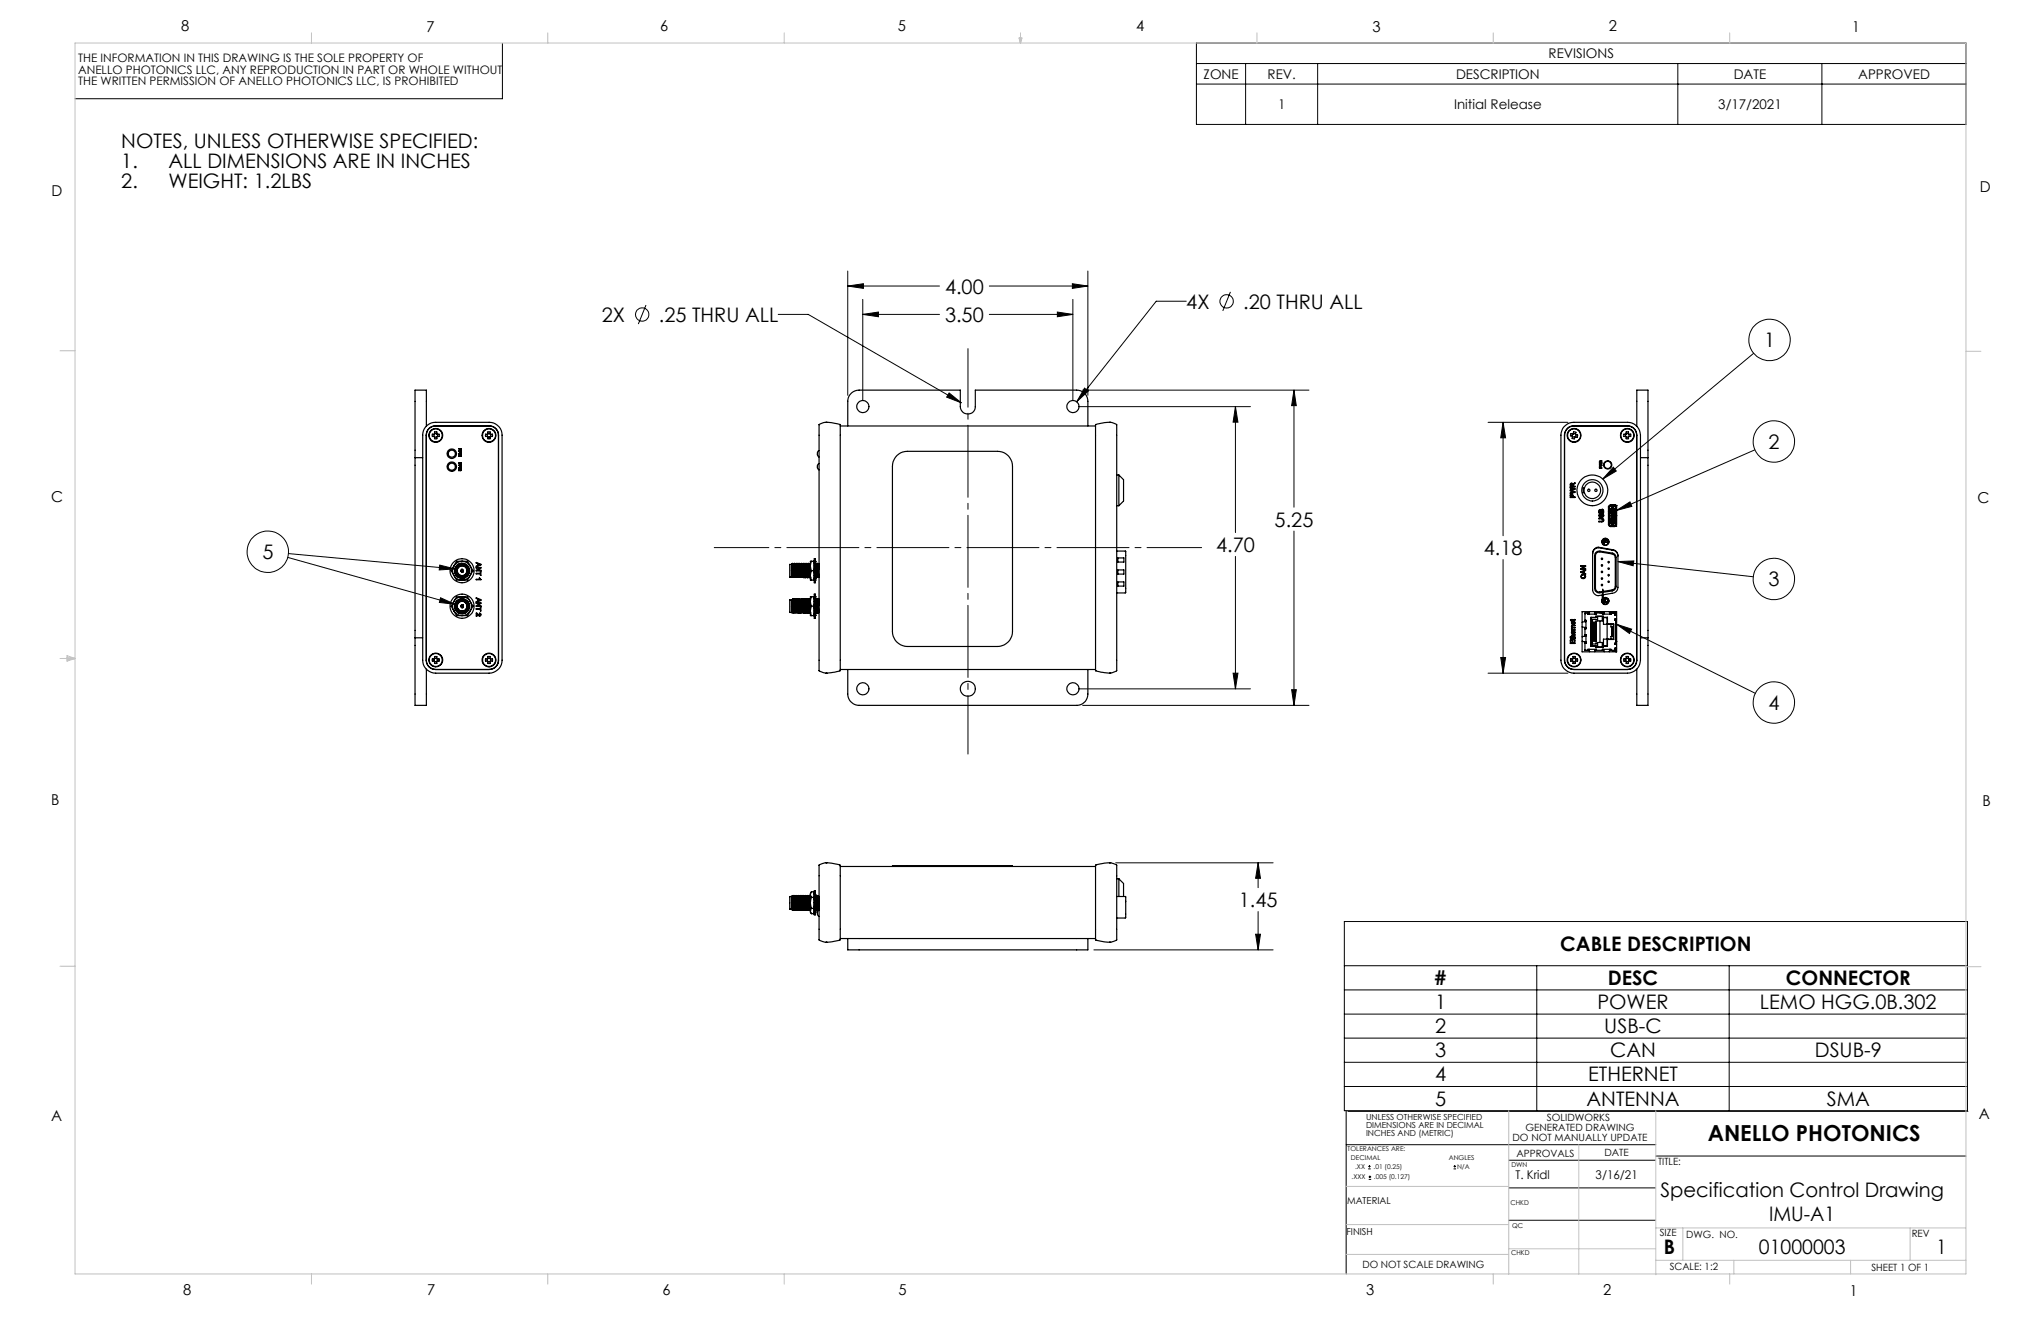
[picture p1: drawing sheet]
<svg xmlns="http://www.w3.org/2000/svg" width="432mm" height="279mm" viewBox="0 0 432 279" stroke-linecap="round" stroke-linejoin="round" font-family="sans-serif">
<g fill="none" stroke="#000" stroke-width=".21">
<path d="M106.3 9.2v11.7h-90.4M253.1 9.1h162.8v17.2h-162.8zM253.1 13.4h162.8M253.1 17.8h162.8M263.5 13.4v12.9M278.8 13.4v12.9M355 13.4v12.9M385.4 13.4v12.9M179.4 57.3v26.3M230.2 57.3v26.3M136.7 64.5l-1.7 4M164.6 66.5h6.4l32.4 18.7"/>
<path d="M179.4 60.5l3.3-.5v1zM179.4 60.5h19.4M182.5 66.5l3.3-.5v1zM182.5 63.3v21.4M182.5 66.5h16.3M209.3 60.5h20.9M209.3 66.5h17.7M223.7 66l3.3 .5-3.3 .5zM226.9 60l3.3 .5-3.3 .5zM227 63.3v21.4M251 63.7h-6.4l-16.8 21.3M260.3 61.7l-1.6 4.1"/>
<path d="M371 74.7l-31.9 26.6M200.8 83.1l2.6 2.1-3.1-1.2zM228.2 86h36.3M229.1 82.5h47.8M229.4 82.1l.8 .6-2.4 2.3zM261.4 86l.5 3.3h-1zM261.4 86v26.6M273.8 82.5l.4 3.3h-.9zM273.8 82.5v24.8M314.8 89.3h16.9M318 89.3l.5 3.3h-1zM318 89.3v24"/>
<path d="M341.3 98.8l.6 .8-2.8 1.7zM371.3 95.1l-29.3 12.8M60.9 117.9l35.4 9.9M61 117.1l35.3 3.2M93 119.5l3.3 .8-3.4 .2zM261.4 117.7v28M273.8 112.3v36.9M318 118.4v24M342 108l2.8-1.8 .4 .9zM342.3 118.8l28.6 3.2M342.3 118.8l3.4-.2-.2 1.1zM93.2 126.4l3.1 1.4-3.3-.4z"/>
<path d="M317.5 139.1h1l-.5 3.3zM342 132l29.4 14.6M342 132l3.2 1.1-.5 .9zM228.2 145.7h36.3M229.1 149.2h47.8M260.9 142.4h1l-.5 3.3zM273.3 145.9h.9l-.4 3.3zM314.8 142.4h16.9M236 182.5h33.3M265.6 197.6h1.1l-.5 3.3zM266.2 182.5l.5 3.3h-1.1zM266.2 182.5v5.2"/>
<path d="M266.2 192.8v8.1M284.4 194.9h131.8v40h-131.8zM231.4 200.9h37.9M284.4 204.3h131.8M284.4 209.4h131.8M284.4 214.5h131.8M284.4 219.6h131.8M325.1 204.3v30.6M365.8 204.3v30.6M284.4 224.7h131.8M284.4 229.8h131.8M284.8 234.9v34.6"/>
<path d="M285.2 235.1h131.1M284.8 242.1h65.5M289.5 247.2h.5M289.5 246.7h.5M289.6 249.4h.5M289.6 248.9h.5M289.7 246.4v.5M289.8 248.6v.6M307.5 247.2h.5M307.5 246.7h.5M307.8 246.4v.5M319.2 245.4h31"/>
<path d="M319.2 258.1h31M319.2 251.2h31M350.3 244.5h65.6"/>
<circle cx="135.9" cy="66.5" r="1.41"/>
<circle cx="259.5" cy="63.7" r="1.42"/>
<circle cx="374.4" cy="71.9" r="4.4"/>
<circle cx="375.3" cy="93.4" r="4.4"/>
<circle cx="56.7" cy="116.7" r="4.4"/>
<circle cx="375.3" cy="122.5" r="4.4"/>
<circle cx="375.3" cy="148.6" r="4.4"/>
</g>
<path d="M204.8 159.5v-85.8" fill="none" stroke="#000" stroke-width=".21" stroke-dasharray="15.2 1.3 1.3 1.3" stroke-dashoffset="2.8"/>
<path d="M151.1 115.8h103.1" fill="none" stroke="#000" stroke-width=".21" stroke-dasharray="15.2 1.3 1.3 1.3" stroke-dashoffset="3.7"/>
<g fill="none" stroke="#c0c0c0" stroke-width=".21">
<path d="M15.9 9.1h400v260.4h-400zM65.9 6.9v2.2M115.9 6.9v2.2M165.9 6.9v2.2M215.6 8h.6l-.3 1.1zM215.7 8l.2 1.1M215.9 6.9v2.2M216 8l-.1 1.1M265.9 6.9v2.2M315.9 6.9v2.2M365.9 6.9v2.2M12.7 74.2h3.2"/>
<path d="M415.9 74.3h3.2M12.7 139.3h3.2M14.2 139.1l1.7 .2M14.2 138.7l1.7 .6-1.7 .5zM15.9 139.3l-1.7 .3M12.7 204.4h3.2M415.9 204.5h3.2M319.2 234.9v34.6M350.3 234.9v34.7M284.8 250.9h34.4M284.8 259h34.4M334 242.1v27.4"/>
<path d="M350.2 259.7h65.7M356 259.7v6.9M404.1 259.7v6.9M65.9 269.5v2.1M115.9 269.5v2.1M165.9 269.5v2.1M284.8 265.3h34.4M315.9 269.5v2.1M319.2 264.1h31M350.3 266.6h65.6M365.9 269.5v2.1M366.8 266.6v2.9"/>
<path d="M391.5 266.6v2.9"/>
</g>
<g fill="#000">
<path d="M226.9 60l3.3 .5-3.3 .5zM179.4 60.5l3.3-.5v1zM223.7 66l3.3 .5-3.3 .5zM182.5 66.5l3.3-.5v1zM273.8 82.5l.4 3.3h-.9zM273.3 145.9h.9l-.4 3.3zM261.4 86l.5 3.3h-1zM260.9 142.4h1l-.5 3.3zM229.4 82.1l-1.6 2.9 2.4-2.3zM200.8 83.1l-.5 .9 3.1 1.2zM318 89.3l.5 3.3h-1zM317.5 139.1h1l-.5 3.3zM265.6 197.6h1.1l-.5 3.3zM266.2 182.5l.5 3.3h-1.1z"/>
<path d="M341.3 98.8l.6 .8-2.8 1.7zM342 108l2.8-1.8 .4 .9zM342.3 118.8l3.4-.2-.2 1.1zM342 132l3.2 1.1-.5 .9zM93.2 126.4l3.1 1.4-3.3-.4zM93 119.5l3.3 .8-3.4 .2z"/>
</g>
<g fill="none" stroke="#000" stroke-width=".25">
<path d="M87.8 96.8v38.1M87.8 96.8h1.6M90.1 90.3l.3-.3a2.57 2.57 0 0 1 1.8-.7h11.3a2.74 2.74 0 0 1 2.7 2.7v47.6a2.74 2.74 0 0 1-2.7 2.8h-11.3a2.75 2.75 0 0 1-2.8-2.8v-47.6a2.56 2.56 0 0 1 .7-1.7zM90.2 90.1v-7.6h-2.4v14.3M91.9 91.8l-.1 .3 .1 .2M91.9 91.8h-.4l-.1 .2 .1 .3h.4M91.9 91.8v-.4l.2-.1 .3 .1v.4M91.9 91.8l.2-.1 .3 .1M91.9 92.4h.5M92.4 91.8h.5l.1 .3-.1 .2h-.5v.5h-.5v-.5M92.5 91.8v.5M97.1 94.9h.5v.2l-.2 .2-.1-.2 .2 .1v-.2z"/>
<path d="M97.1 96.4h.4v-.1l.1 .2zM97.1 97.9h.5l-.1 .3h-.2v-.1l.2 .1v-.2zM97.1 98.4h.5l-.1 .3h-.2v-.2l.2 .1v-.2zM97.1 95.4h.5l-.1 .3-.2-.1v-.1l.2 .1v-.2zM97.1 99.2h.1M97.1 96l.2 .1a.18 .18 0 0 1 0-.3 .18 .18 0 0 1 .3 .1 .18 .18 0 0 1-.2 .3l.1-.3-.2 .3zM97.1 95.8h.2l-.2 .2zM97.1 99l.2 .1a.18 .18 0 0 1 0-.3 .18 .18 0 0 1 .3 .1 .18 .18 0 0 1-.2 .3l.1-.3-.2 .3zM97.1 98.8h.2l-.2 .2zM97.1 99.2l.3 .3 .1-.2v.2l-.1 .1-.2-.3-.1 .3zM97.3 95v.1M97.3 95.4v.1"/>
<path d="M97.3 98v.1M97.3 98.4v.1M103.2 91.8v.5M103.2 91.8h-.5v.5h.5v.5l.3 .1 .2-.1v-.5h.5v-.5h-.5M103.2 91.8v-.4l.1-.1 .4 .1v.4M103.2 91.8l.2-.1 .3 .1M103.2 92.4h.5M103.8 91.8v.5M105.4 92a1.93 1.93 0 0 0-1.9-1.9h-11.3a1.93 1.93 0 0 0-2 1.9v47.6a1.99 1.99 0 0 0 2 2M105.4 92v47.6M105.5 92a1.99 1.99 0 0 0-2-1.9h-11.3a1.93 1.93 0 0 0-2 1.9v47.6a1.93 1.93 0 0 0 2 2M173.3 95.3a.85 .85 0 0 0 0 1.4"/>
<path d="M173.3 98a.81 .81 0 0 0 0 1.4M174.8 89.3h.1M174.8 89.3l1.1 .1 1.9 .4v52.1l-1.2 .3-1.8 .2M174.8 89.3l-1.1 .3a.41 .41 0 0 0-.4 .6v51a.62 .62 0 0 0 0 .6 .62 .62 0 0 0 .5 .3l1 .3M177.8 90.1h54M179.4 90.1v-5.2a2.39 2.39 0 0 1 2.4-2.4h21.4v3.5a1.59 1.59 0 0 0 1.6 1.6 1.59 1.59 0 0 0 1.5-1.6v-3.5h21.5a2.32 2.32 0 0 1 2.4 2.4v5.2M189.7 96.4a2.99 2.99 0 0 1 2.3-.9h19a3.1 3.1 0 0 1 3.2 3.1v35a3.2 3.2 0 0 1-3.2 3.1h-19a3.2 3.2 0 0 1-3.2-3.1v-35a3.1 3.1 0 0 1 .9-2.2zM234.8 89.3h.1M234.8 89.3l-1.2 .1-1.8 .4v52.1l1.1 .3 1.9 .2M234.8 89.3l1.1 .3a.41 .41 0 0 1 .4 .6v51a.62 .62 0 0 1 0 .6 .62 .62 0 0 1-.6 .3l-.9 .3M330.9 90.3l.3-.3a2.41 2.41 0 0 1 1.8-.7h11.3a2.74 2.74 0 0 1 2.8 2.7v47.6a2.81 2.81 0 0 1-2.8 2.8h-11.3a2.81 2.81 0 0 1-2.8-2.8v-47.6l.2-.9zM331 92a1.99 1.99 0 0 1 2-1.9h11.3a1.93 1.93 0 0 1 2 1.9"/>
<path d="M331 92v47.6M332.7 92.3l.5 .1M332.8 91.8l-.1 .5M332.8 91.8l.2-.1 .3 .2M333.3 91.9l.1-.5-.3-.1h-.2l-.1 .5-.4-.1-.1 .2v.3l.4 .1-.1 .4 .1 .1h.4l.1-.4M333.3 91.9l.5 .1v.2l-.1 .3-.5-.1M333.3 91.9l.1 .2-.2 .3M338.4 98l.5 .1-.4 .2 .4 .2-.5 .1 .4-.1-.4-.2 .4-.2zM338.4 97.5l.3 .1 .2-.1-.2 .2 .2 .2h-.5zM338.5 97.6h.1v.2h-.1zM338.6 99v-.2l-.1-.1v.3h.4h-.5l.1-.3h.2v.3M338.7 97.6h.1"/>
<path d="M344 91.8l-.1 .2 .1 .3M344 91.8h-.4l-.1 .5h.5v.5l.3 .1 .2-.1v-.5h.5v-.5h-.5M344 91.8l.1-.5 .4 .1v.4M344 91.8l.2-.1 .3 .1M344 92.4h.5M344.6 91.8l.1 .2-.1 .3M346.3 92v47.6M346.3 90.1v-7.6h2.4v14.3M347.1 96.8h1.6M348.7 96.8v38.1M96 119.7a1.93 1.93 0 0 0 0 2M96 119.7l-.5 1 .5 1"/>
<path d="M97.6 119.2a1.52 1.52 0 0 0-1.4 1.2 1.52 1.52 0 0 0 1 1.7M97.6 119.2a1.46 1.46 0 0 0-1.2 1.1 1.34 1.34 0 0 1 1.8-.9M97.6 119.2a1.51 1.51 0 0 1 1.6 1.2 1.51 1.51 0 0 1-.9 1.7M97.8 118.7a2.14 2.14 0 0 1 1.7 1M97.8 118.7a2.14 2.14 0 0 0-1.8 1M97.8 118.7h1.1l.6 1M97.8 118.7h-1.2l-.6 1M98.2 119.4l.3 .2M98.2 119.4a1.43 1.43 0 0 1 1 1.3 1.43 1.43 0 0 1-1 1.4M99.5 119.7a1.93 1.93 0 0 1 0 2M99.5 119.7l.6 1-.6 1M100.8 119l.9 .3v.2l-.9 .4v-.2l.3-.1v-.4l-.3-.1z"/>
<path d="M101.2 119.2l.4 .2-.4 .2zM167.1 119.4v2.7M167.1 119.4h.3M167.1 119.4h-.1M167.4 119.4v2.7M167.5 119.4l.1 2.5 .1 .2M167.5 119.4l.1 2.7h-.2M167.5 119.3v.1M167.6 119.3l-.2 .1M167.6 119.3l.1 2.8M167.7 119.2l-.1 .1M167.7 119.2l.1 2.9"/>
<path d="M167.7 119.2h.1M167.7 119.2l.2 .1M167.7 119.2l.2 2.9M167.9 119.3l.1 1.8a.72 .72 0 0 0 .1 1M167.9 119.3h.1M167.9 119.3l.2 2.8M168 119.2l-.1 .1M168 119.2l.2 2.9M168 119.2h.1M168.1 119.2l.1 .1M168.1 119.2l.2 2.9M168.2 119.3h.1"/>
<path d="M168.2 119.3l.2 2.8M168.3 119.3l.2 2.8M168.4 119.2l-.1 .1M168.4 119.2l.2 .1M168.4 119.2l.2 2.9M168.5 119.2l.1 2.9M168.6 119.3h.1M168.6 119.3l.2 2.8M168.7 119.4l.2 2.7M168.8 119.2l-.1 .1M168.8 119.2l.1 2.9M168.8 119.2h.1"/>
<path d="M168.9 119.2l.2 .1M168.9 119.2l.1 2.9M168.9 119.3l.3 2.8M169.1 119.3l.1 2.8M169.2 119.2l-.1 .1M169.2 119.2l.1 .1M169.2 119.2l.1 2.9M169.2 119.2l.2 2.9M169.3 119.3h.1M169.3 119.3l.2 2.8M169.4 119.3l.2 2.8M169.5 119.2l-.1 .1"/>
<path d="M169.5 119.2l.2 .1M169.5 119.2l.2 2.9M169.6 119.2l.2 2.9M169.7 119.3l.3 2.8M169.7 119.3l.2 2.8M169.8 119.3h.1M169.9 119.2l.2 .1M169.9 119.2l-.1 .1M169.9 119.2l.2 2.9M170 119.2l.1 2.9M170.1 119.3h.1M170.1 119.3l.2 2.8"/>
<path d="M170.2 119.3l.2 2.8M170.3 119.2l.3 .1M170.3 119.2l-.1 .1M170.3 119.2l.2 2.9M170.4 119.2l.1 2.9M170.5 119.4l.1 2.7M170.6 119.3l.1 2.8M170.7 119.2l-.1 .1M170.7 119.2l.1 2.9M170.7 119.2h.1M170.7 119.2l.3 2.8 .1 .1M170.7 119.2l.2 2.9"/>
<path d="M170.9 119.3h.1M171 119.4l.1 2.7M171 119.2h.1M171 119.2v.1M171.1 119.2l-.1 .1M171.1 119.2l.1 2.9M171.1 119.2l.1 .1M171.1 119.2l.2 2.9M171.2 119.3l.1 2.5 .2 .3M171.2 119.3h.1M171.3 119.3l.1 2.6M171.4 119.2l-.1 .1"/>
<path d="M171.4 119.2v.6M171.4 119.2h.1M171.4 119.7l.3 1M171.4 119.7v2M171.7 118.7l-.3 1M171.7 118.7h-.3v1M171.7 118.7h.4M172.1 118.7a2.95 2.95 0 0 1 0 2M172.1 118.7h.2M172.3 118.2h.2v5.1h-.2zM172.3 118.7v.1M172.5 118.7h.1"/>
<path d="M172.5 119.3l.1 .3-.1 .2M172.5 118.8l.1 .3M172.5 119.2l.1 .3M172.6 119.7l.1 2.4M172.6 119.1l.1 .2M172.6 119.2l.2 2.9M172.6 119.1l-.1 .1M172.7 119.3h.1M172.7 119.3l.2 2.8M172.9 119.2l-.1 .1 .2 2.8M172.9 119.2l.2 .1v.4l.2 2.4h-.2M172.9 119.2l.2 2.9"/>
<path d="M173 119.2l.1 2.9M173.1 119.3h.1M173.2 119.3l.1 1.1M173.3 119.2l-.1 .1M236.3 116.6h1.9v8.7l-1.9 .1M236.3 100.5h.4M236.3 107h.4M236.5 118h1.3v.9h-1.3zM236.7 100.5l1 1v4.5l-1 1M236.7 100.5v6.5M332.2 103.1l1 .2v.2l-.9 .2 .9 .3v.1l-1 .3v-.2l.9-.1-.9-.3v-.2l.9-.2-.9-.2zM332.3 102.3l.3-.1 .1 .2 .5-.3v.2l-.4 .3v.2h.4v.2h-1z"/>
<path d="M332.3 104.5l.4 .1 .1 .5h.4v.1h-1zM332.4 102.4h.2v.4h-.3zM332.4 104.7h.2l.1 .4h-.4zM334.4 119.6h1.1v.2l-.8 .5h.8v.1h-1.1v-.1l.8-.5h-.8zM335.2 103.2a1.75 1.75 0 0 1 2.7-.9 1.75 1.75 0 0 1 0 2.8 1.75 1.75 0 0 1-2.7-.9M335.2 103.2v1M335.2 103.2h-.2v1h.2M336.9 117.1a1.26 1.26 0 0 1 1.3-1.2l2.8 .4a1.33 1.33 0 0 1 1.3 1.3M337.3 116.1l.4-.3 .5-.1 2.8 .5a1.26 1.26 0 0 1 1.3 1.3v6.7a1.26 1.26 0 0 1-1.3 1.3l-2.8 .5a1.26 1.26 0 0 1-1.3-1.3v-7.7zM337.7 116.8l.8-.2 2.6 .4a.99 .99 0 0 1 .8 .9v6.1a1.07 1.07 0 0 1-.8 1l-2.6 .4a.97 .97 0 0 1-1.1-1v-6.9zM337.8 116.9l.7-.2 2.6 .5a.89 .89 0 0 1 .6 .7v6.1a.8 .8 0 0 1-.6 .8l-2.6 .4a.79 .79 0 0 1-1-.8v-6.9zM338.3 109.6h.5a.39 .39 0 0 1 .5 .4 .39 .39 0 0 1-.5 .4h-.5v-.2h.8v-.3l-.8-.2z"/>
<path d="M338.3 107.8h.9l.1 .7h-1zM338.3 108.8l.3-.1-.2 .4 .2 .1a.38 .38 0 0 1 .2-.4 .38 .38 0 0 1 .4 0v.5l-.3 .1v-.1a.23 .23 0 0 0 .3-.3 .23 .23 0 0 0-.3-.2l-.1 .2a.3 .3 0 0 1-.1 .3 .3 .3 0 0 1-.4 0zM338.5 107.9l.2 .1v.3h-.3zM338.9 114.7a.76 .76 0 0 1 .7-.7 .76 .76 0 0 1 .8 .7M338.9 107.9l.3 .1v.3h-.4zM339.3 114.6l.1 .1M339.4 114.2v.2M339.4 114.7v.6M339.4 114.7h.1M339.4 114.2v.7M339.4 114.7h.8M340.1 114.4l-.8 .1 .1 .2"/>
<path d="M340.3 108.7h.1M340.3 108.2h.1M340.3 107.2h.1M340.3 107.2h.2M340.4 107l.3-.2h.9l.4 .3v3.8l-.1 .3-.3 .2h-.9l-.4-.4zM340.5 109.7h.1M340.5 110.2h.1M340.5 107.9h.1M340.5 108.5h.1M340.5 108.6h.1M340.5 109.5h.1M340.5 109.7l.2 .1"/>
<path d="M340.5 107.9l.2 .2M340.5 110.6h.5M340.5 107.6h.5M340.5 110.5h.1M340.6 107.6v.1M340.6 110.5h.1M340.6 110.5h.3M340.6 110.5h-.1M340.6 110.5l.1 .1M340.6 107.6h.1M340.6 110.5v.1M340.6 111.2v.1"/>
<path d="M340.6 107.1l.9-.1 .3 .3v3.5l-.3 .4h-.7l-.3-.4zM340.6 107.7h.3M340.7 110.1h.1M340.7 109.8h.1M340.7 108.4h.1M340.7 108.1h.1M340.7 108.3h.1M340.7 108.1v.3M340.7 109.8v.3M340.7 110.1l-.2 .1M340.7 108.4l-.2 .1M340.7 107.6l-.1 .1"/>
<path d="M340.7 110.5h.1M340.7 110.5l.1 .1M340.7 107.6h-.1M340.7 107.6h.1M340.7 110.5v.1M340.8 107.6l-.1 .1M340.8 107.6h.1M340.9 107.7v2.8M340.9 107.7h.1M340.9 110.1v.1M340.9 110.1h.1M340.9 110.2h.1"/>
<path d="M340.9 109v.1M340.9 107.9v.2M340.9 107.9h.1M340.9 110.5h.1M341 110.6v.1M341 110.5h.1M341 107.6h.1M341 107.7h.1M341 110.1h.1M341 110.2h.1M341 110h.1M341 110.3h.1"/>
<path d="M341 110.4h.1M341 109.6h.1M341 109.7h.1M341 109.5h.1M341 109h.1M341 109.2h.1M341 109.4h.1M341 109.3h.1M341 109.8h.1M341 109.9h.1M341 108.5h.1M341 108.6h.1"/>
<path d="M341 108.7h.1M341 108h.1M341 108.1h.1M341 108.2h.1M341 108.3h.1M341 108.4h.1M341 108.9h.1M341 107.9h.1M341 107.8h.1M341 108.8h.1M341 109.1h.1M341 110.1v.1"/>
<path d="M341 107.6v3M341 107.6v.1M341 108.1v.1M341 111.2h.1M341 107h.1M341 111.2v-.3h.2l.1 .3M341 107v.2h.2l.1-.2M341 107.5v3.2M341 107.5v.1M341 110.2v.1M341 108.2v.1M341 107.7v.1"/>
<path d="M341 109.7v.1M341 110.7h.2M341 107.4h.2M341 107.4v.1M341 107.4v3.3M341.1 106.8v.1M341.1 110.7h.1M341.1 107.5h.1M341.1 108.2h.1M341.1 107.4h.1M341.1 107.5v.7M341.1 108.8v.5"/>
<path d="M341.1 109.9v.8M341.1 110.7v.1M341.1 109.9h.1M341.1 108.8h.1M341.1 109.3h.1M341.2 107.4l.1 3.3M341.2 107.4v3.3M341.3 111.2h.1M341.3 107h.1M341.3 110.7h-.1M341.3 108.6h.1M341.3 108.8h.1"/>
<path d="M341.3 109.3h.1M341.3 109.1h.1M341.3 109.6h.1M341.3 109.7v.1M341.3 109.8h.1M341.3 110.2v.1M341.3 110.3h.1M341.3 110.1h.1M341.3 109.4h.1M341.3 109.5h.1M341.3 110h.1M341.3 110.5h.1"/>
<path d="M341.3 110.4h.1M341.3 107.6h.1M341.3 108.9h.1M341.3 109h.1M341.3 108.5h.1M341.3 108.4h.1M341.3 108.2v.1M341.3 108.3h.1M341.3 108.1h.1M341.3 108h.1M341.3 107.7v.1M341.3 107.8h.1"/>
<path d="M341.3 107.7h.1M341.3 110.2h.1M341.3 109.7h.1M341.3 109.9h.1M341.3 109.2h.1M341.3 108.2h.1M341.3 107.9h.1M341.3 108.7h.1M341.3 107.5v3.1M341.3 110.1v.1M341.3 108.1v.1M341.3 107.6v.1"/>
<path d="M341.3 106.8l.5 .3 .1 .3M341.3 110.6h.5M341.3 107.6h.5M341.4 107.7v2.8h.4M341.4 107.7h.1M341.4 106.8v.1M341.4 111.3v.1M341.4 107.7h.4M341.5 107.7v2.8M341.5 107.7h.1M341.5 110.2h.1M341.5 110.1h.1"/>
<path d="M341.5 109v.1M341.5 107.9h.1M341.5 110.5h.1M341.5 110.1v.1M341.5 107.9v.2M341.6 107.6h.1M341.6 107.6l.1 .1M341.6 106.8v.1M341.6 106.8l.1 .1M341.6 110.5h.2M341.6 107.6h.2M341.7 110.5l-.1 .1"/>
<path d="M341.7 111.2h.2M341.7 107h.2M341.7 107.7h.1M341.8 107.7h.1M341.8 110.5h.1M341.8 107.6h.1M341.8 110.3h.1M341.8 109.9h.1M341.8 108.2h.1M341.8 107.9h.1M341.8 109.9l-.1 .1 .1 .3M341.8 107.9l-.1 .1 .1 .2"/>
<path d="M341.8 109.1h.1M341.8 107v.1M341.8 111.1v.1M341.8 106.9h-1.1l-.3 .5v3.5l.4 .4h1M341.8 111.3h.1M341.8 106.9h.1M341.9 107h.1M341.9 110.8l-.2 .3-.3 .2M341.9 109.1h.1M341.9 106.9v4.3M87.8 134.9v14.3h2.4v-7.7M87.8 134.9h1.6"/>
<path d="M91.9 139.3l-.1 .3 .1 .2M91.9 139.3l-.5 .2 .1 .3h.4M91.9 139.3v-.4h.5v.4h.5l.1 .3-.1 .2h-.5v.5h-.5v-.5M91.9 139.3l.2-.1 .3 .1M91.9 139.9l.2 .1 .3-.1M92.5 139.3v.5M96 127.2a1.93 1.93 0 0 0 0 2M96 129.2a2.14 2.14 0 0 0 1.8 1M96 127.2l-.5 1 .5 1M96 129.2l.6 1h1.2M96 121.7a1.93 1.93 0 0 0 1.8 1M96 121.7l.6 1h1.2"/>
<path d="M96.2 128.2a1.6 1.6 0 0 0 2.1 1.5M96.2 120.7a1.6 1.6 0 0 0 2.1 1.5M96.2 128.3a1.3 1.3 0 0 0 .9 1.3M96.2 120.8a1.39 1.39 0 0 0 .9 1.3M97.2 129.6h1M97.2 122.1h1M97.2 129.6l.6 .2 .6-.2M97.2 122.1l.6 .1h.6M97.6 126.7a1.5 1.5 0 0 0-1.4 1.2 1.5 1.5 0 0 0 1 1.7M97.6 126.7a1.36 1.36 0 0 0-1.2 1.1 1.34 1.34 0 0 1 1.8-.9M97.6 126.7a1.49 1.49 0 0 1 1.7 1.1 1.49 1.49 0 0 1-1 1.8M97.7 127.9h.1"/>
<path d="M97.7 128.5h.1M97.7 127.9a.32 .32 0 0 0-.2 .3 .32 .32 0 0 0 .2 .3M97.7 127.9v.1a.28 .28 0 0 0-.2 .3 .28 .28 0 0 0 .2 .2M97.7 121a.26 .26 0 0 1-.3-.3 .26 .26 0 0 1 .4-.2 .26 .26 0 0 1 .1 .4l-.1 .1M97.7 121h.1M97.7 120.4a.29 .29 0 0 0-.2 .3 .29 .29 0 0 0 .2 .3M97.8 126.2a1.93 1.93 0 0 1 1.7 1M97.8 126.2a1.93 1.93 0 0 0-1.8 1M97.8 126.2h1.1l.6 1M97.8 126.2h-1.2l-.6 1M97.8 127.9h.1M97.8 127.9a.32 .32 0 0 1 .2 .3 .32 .32 0 0 1-.2 .3"/>
<path d="M97.8 128.5h.1M97.8 127.9v.1a.28 .28 0 0 1 .2 .3 .28 .28 0 0 1-.2 .2M97.8 120.4a.29 .29 0 0 1 .2 .3 .29 .29 0 0 1-.2 .3M97.8 121h.1M98.2 126.9l.7 .5 .2 .8M98.2 126.9a1.4 1.4 0 0 1 1 1.3 1.4 1.4 0 0 1-1 1.4M98.4 129.6a1.59 1.59 0 0 0 .3-2.6 1.59 1.59 0 0 0-2.6 .8 1.59 1.59 0 0 0 1.8 2l.4-.1M98.4 122.2a1.6 1.6 0 0 0 .4-2.7 1.6 1.6 0 0 0-2.5 .7 1.6 1.6 0 0 0 1.6 2.1l.4-.1M98.4 129.6l-.1 .1M98.4 122.2h-.1M99.5 129.2a2.14 2.14 0 0 1-1.7 1M99.5 127.2a1.93 1.93 0 0 1 0 2"/>
<path d="M99.5 127.2l.6 1-.6 1M99.5 129.2l-.6 1h-1.1M99.5 121.7a1.93 1.93 0 0 1-1.7 1M99.5 121.7l-.6 1h-1.1M100.8 129.7l.8 .5v-.3l-.1-.2a.32 .32 0 0 1 .2 .4 .32 .32 0 0 1-.5 .1l-.3-.4v.5h-.1zM100.8 122.5h.7l-.1-.2h.1l.2 .3zM100.8 126.4l.9 .4v.2l-.9 .4v-.2l.3-.1v-.4zM100.8 120h.9v.2l-.7 .4h.7v.2h-.9v-.2l.7-.4h-.7zM100.8 121.2h.8l.1-.3v.8l-.1-.3h-.8zM100.8 127.5h.9v.1l-.7 .5h.7v.2h-.9v-.2l.7-.5h-.7zM100.8 128.7h.8l.1-.3v.8l-.1-.3h-.8zM101.2 126.8l.4 .1-.4 .2z"/>
<path d="M103.2 139.3v.5M103.2 138.9h.4l.1 .4h.5v.5h-.5l-.1 .5h-.4v-.5h-.5v-.5h.5zM103.2 139.3l.2-.1 .3 .1M103.2 139.9l.2 .1 .3-.1M103.8 139.3v.5M105.4 139.6a1.99 1.99 0 0 1-1.9 2M105.5 139.6a1.99 1.99 0 0 1-2 2M167 129.5h.1M167 122l.1 .1M167.1 126.9v2.6M167.1 129.5h.3M167.1 126.9h.3"/>
<path d="M167.1 126.9h-.1M167.1 122.1h.3M167.4 126.9v2.6M167.4 129.5l.1 .1M167.5 126.8h.1M167.5 126.9h-.1M167.5 126.9l.1 2.5 .1 .2M167.5 126.9v2.7M167.5 126.9h.1M167.7 126.7l-.1 .2 .1 2.7M167.7 126.7l.1 2.9M167.7 126.7h.1"/>
<path d="M167.7 126.7l.2 .2M167.7 126.7l.2 2.9M167.7 129.6h.1M167.7 122.1h.1M167.7 129.6h.2M167.7 122.1h.2M167.9 126.9l.1 2.6 .1 .1M167.9 126.9h.1M167.9 129.6h.1M167.9 122.1h.1M167.9 126.9l.2 2.7M168 126.7l-.1 .2"/>
<path d="M168 126.7l.2 2.9M168 126.7h.1M168.1 126.7l.1 .2M168.1 126.7l.2 2.9M168.1 129.6h.1M168.1 122.1h.1M168.2 126.9h.1M168.2 126.9l.2 2.7M168.2 129.6h.1M168.2 122.1h.1M168.3 129.6h.1M168.3 122.1h.1"/>
<path d="M168.3 126.9l.2 2.7M168.4 126.7l-.1 .2M168.4 129.6h.1M168.4 122.1h.1M168.4 126.7l.2 2.9M168.4 126.7h.1M168.5 126.7l.1 .3 .2 2.6M168.5 129.6h.1M168.5 126.7l.1 2.9M168.5 122.1h.1M168.6 129.6h.1M168.6 122.1h.1"/>
<path d="M168.6 126.8h.1M168.6 129.6h.2M168.6 122.1h.2M168.8 126.7l-.1 .2 .2 2.7M168.8 129.6h.1M168.8 122.1h.1M168.8 126.7l.1 2.9M168.8 126.7h.1M168.9 126.7l.1 .2M168.9 129.6h.1M168.9 126.7l.1 2.9M168.9 122.1h.1"/>
<path d="M168.9 126.9l.3 2.7M169 129.6h.1M169 122.1h.1M169.1 126.9l.1 2.7M169.2 126.7l-.2 .1M169.2 129.6h.1M169.2 122.1h.1M169.2 126.7l.1 2.9M169.2 126.7h.1M169.2 126.7l.2 .3 .1 2.6M169.2 126.7l.2 2.9M169.3 129.6h.1"/>
<path d="M169.3 122.1h.1M169.4 129.6h.1M169.4 122.1h.1M169.4 126.9l.2 2.7M169.5 129.6h.1M169.5 122.1h.1M169.5 126.7l-.2 .1M169.5 126.7l.2 2.9M169.5 126.7h.1M169.6 126.7l.3 2.9M169.6 129.6h.1M169.6 126.7l.2 2.9"/>
<path d="M169.6 122.1h.1M169.7 129.6h.1M169.7 122.1h.1M169.7 126.8h.1M169.8 129.6h.1M169.8 122.1h.1M169.8 126.9h.1M169.8 126.9l.2 2.7M169.9 126.7l-.1 .1M169.9 129.6h.1M169.9 122.1h.1M169.9 126.7l.2 2.9"/>
<path d="M169.9 126.7h.1M170 126.7l.3 2.9M170 129.6l.1 .2M170 122.1l.1 .2M170 126.7l.1 2.9M170 129.6h.1M170 122.1h.1M170.1 129.6h.2M170.1 122.1h.2M170.2 126.9l.2 2.7M170.3 126.7l-.2 .1M170.3 129.6h.1"/>
<path d="M170.3 122.1h.1M170.3 126.7l.2 2.9M170.3 126.7h.1M170.4 126.7l.1 .2 .1 2.7M170.4 129.6l.1 .2M170.4 122.1l.1 .2M170.4 126.7l.1 2.9M170.4 129.6h.1M170.4 122.1h.1M170.5 129.6h.1M170.5 122.1h.1M170.6 126.9l.1 2.7"/>
<path d="M170.6 129.6h.1M170.6 122.1h.1M170.7 126.7l-.2 .1M170.7 126.7l.1 2.9M170.7 126.7h.1M170.7 129.6l.2 .2M170.7 126.7l.2 .2M170.7 122.1l.2 .2M170.7 126.7l.2 2.9M170.7 129.6h.2M170.7 122.1h.2M170.9 126.9l.1 2.6 .1 .1"/>
<path d="M170.9 126.9h.1M170.9 129.6h.1M170.9 122.1h.1M171 126.9l.1 2.7M171 126.7h.1M171 126.7v.2M171.1 126.7l-.1 .2M171.1 126.7l.1 2.9M171.1 126.7l.2 .5v2.1l.2 .3M171.1 126.7l.2 2.9M171.1 129.6l.1 .2M171.1 122.1l.1 .2"/>
<path d="M171.1 129.6h.2M171.1 122.1h.2M171.2 126.8h.1M171.3 129.6h.1M171.3 122.1h.1M171.4 126.7l-.1 .2 .1 2.5M171.4 126.7v.6M171.4 126.7h.1M171.4 129.2l.3 1M171.4 127.2l.3 1M171.4 127.2v2M171.4 129.2v1h.3"/>
<path d="M171.4 121.7l.3 1M171.4 121.7v1h.3M171.7 128.2l-.3 1M171.7 126.2l-.3 1M171.7 126.2h-.3v1M171.7 120.7l-.3 1M171.7 128.2h.4M171.7 130.2h.4M171.7 126.2h.4M171.7 120.7h.4M171.7 122.7h.4M172.1 128.2a2.95 2.95 0 0 1 0 2"/>
<path d="M172.1 126.2a2.85 2.85 0 0 1 0 2M172.1 126.2h.2M172.1 130.2h.2M172.1 120.7a2.85 2.85 0 0 1 0 2M172.1 122.7h.2M172.3 125.7h.2v5.1h-.2zM172.3 126.2v.1M172.5 129.4l.1-.3v.5M172.5 129.6h.1M172.5 126.2h.1M172.5 130.2h.1M172.5 122.1h.1"/>
<path d="M172.5 122.7h.1M172.5 126.3l.1 .7M172.5 128l.1 .1-.1 .2M172.5 129h.1l-.1 .2M172.5 126.9l.1 .2-.1 .2M172.5 129.5v.1M172.5 129.7h.1l-.1 .3M172.5 120.5h.1l-.1 .3M172.5 121.5h.1M172.5 122.2h.1l-.1 .3M172.5 128.2l.1 .8M172.5 120.7l.1 .8"/>
<path d="M172.6 127.2l.1 2.4M172.6 121.6v.5M172.6 129.8l-.1 .3M172.6 122.3l-.1 .4M172.6 126.7l.3 2.9M172.6 121.5l-.1 .3M172.6 129.6h.1M172.6 126.7l.2 2.9M172.6 122.1h.1M172.6 126.6v.1M172.6 121.5l-.1 .2M172.7 129.6h.1"/>
<path d="M172.7 122.1h.1M172.7 126.8h.1M172.8 129.6h.1M172.8 122.1h.1M172.8 126.9l.2 2.7M172.9 126.7l-.1 .1M172.9 129.6h.1M172.9 122.1h.1M172.9 126.7l.2 2.9M172.9 126.7h.1M173 126.7l.3 2.9h-.2M173 129.6h.1"/>
<path d="M173 126.7l.1 2.9M173 122.1h.1M173.1 129.6h.1M173.1 122.1h.1M173.2 126.9l.1 1.1M173.3 126.7l-.2 .1M236.5 123.1h1.3v.9h-1.3zM236.5 120.5h1.3v.9h-1.3zM331 139.6a1.99 1.99 0 0 0 2 2M331 139.6a2.05 2.05 0 0 0 2 2M332.2 135.4l.1 .6h.3v-.5l.1 .5h.4l.1-.6v.7h-1zM332.2 135.1h.3v-.2l.1 .2 .6-.1v.2l-.6 .1z"/>
<path d="M332.2 131.1h1v.2l-.6 .1zM332.5 131.6l.4-.2 .1 .6v-.6a.36 .36 0 0 1 .1 .5 .36 .36 0 0 1-.4 .2 .36 .36 0 0 1-.2-.5zM332.5 132.9l.2 .3h.5v.1h-.7l.1-.1zM332.5 132.3h.7l-.6 .2 .1 .2 .5 .1h-.7zM332.6 134.3l.6-.1v.2l-.6 .1 .1 .2h.5v.1h-1v-.1h.4l-.1-.2zM332.6 133.5h.3v.5l.2-.2-.1-.3a.36 .36 0 0 1 .1 .5 .36 .36 0 0 1-.5 0 .36 .36 0 0 1 0-.5zM332.6 133.6h.2v.4l-.2-.2zM332.6 131.6h.2v.4l-.2-.1zM332.7 139.3v.5M332.8 139.9l.2 .1 .3-.1M332.8 139.3l.2-.1 .3 .1M332.8 138.9h.5v.4l.5 .2-.1 .3h-.4l-.1 .5h-.4v-.5h-.5v-.5h.5z"/>
<path d="M333.3 139.3l.1 .3-.1 .2M334.4 120.9l1.1-.4v.2l-.4 .1v.4l.4 .1v.2l-1.1-.4zM334.6 121l.4-.2v.4zM334.6 121.6l.2 .1-.2 .1a.35 .35 0 0 0 .4 .4 .35 .35 0 0 0 .2-.5l-.1-.2a.48 .48 0 0 1 .2 .7 .48 .48 0 0 1-.7 .1 .48 .48 0 0 1 0-.7zM334.7 135.6l.8 .2M334.7 132.6l.8 .2M334.7 129.4h7.3v8.5h-7.3zM335.3 134.3h.2v1.7h-.2M335.3 131.2h.2v1.8h-.2M335.3 132.7v1.8M335.3 135.7v1.8h.9M335.3 137.4l.2 .1"/>
<path d="M335.4 135.7v.3M335.4 129.8h.1M335.5 129.6l-.2 .2M335.5 131.2l-.1 .3M335.5 132.7l-.1 .3M335.5 134.3l-.1 .2M335.5 136h.1M335.5 133h.1M335.5 134.5l-.8 .2M335.5 131.5l-.8 .1M336 129.8h.2M336 129.6v.3h1.7v-.3"/>
<path d="M336 137.5v-.2h1.7v.2M336 137.5h.2M336 137.4h.2M336.2 137.3l.1 .6M336.2 129.6h-.9v1.9M336.3 129.4l-.1 .5M336.6 136.7h1v.2h1.6v-.2h.9M336.6 130.6h1v-.3h1.6v.3h.9M336.6 130.6v6.1M336.6 130.6h.1M336.7 134.9h1M336.7 133h1"/>
<path d="M336.7 132.1h1M336.7 130.6h1v-.2h1.4v.2h.9M336.7 131h1v5.2h-1M336.7 136.6h1v.2M336.7 135.2h1M336.7 136.6l-.1 .1M336.7 130.6v6M336.7 135.4h1M336.7 134.4h1M336.7 134.7h1M336.7 134h1M336.7 134.2h1"/>
<path d="M336.7 133.5h1M336.7 133.7h1M336.7 133.3h1M336.7 132.8h1M336.7 132.5h1M336.7 132.3h1M336.7 131.8h1M336.9 131v.6h.8M337.4 129.4l.1 .5M337.5 129.8h.2M337.5 129.6h1.8M337.5 137.5h1.8"/>
<path d="M337.5 137.5h.2M337.5 137.4h.2M337.5 137.3l-.1 .6M337.6 130.4h.1M337.6 136.8h1.6M337.7 135.6h-.8v.6M337.7 129.8v.1M337.7 137.3v.1M337.9 129.4l.8 .2 .7-.2M338 130.4v.9h1v-.9M338 136.8v-.9h1v.9M338.1 129.4l.5 .1 .7-.1"/>
<path d="M338.5 131.3v4.6M338.9 127.2a.76 .76 0 0 1 .7-.7 .76 .76 0 0 1 .8 .7M339 129.8h.3M339 129.6v.3h1.8v-.3M339 137.5l.1-.2h1.7v.2M339 137.5h.3M339 137.4h.3M339.1 130.4h.1M339.2 126.8l-.3 .3v.2l.2-2.7 .2 2.7M339.2 130.6v1.4h2.1v3.2h-2.1v1.4M339.3 127.3l-.2 .2M339.3 126.8l.1 .7"/>
<path d="M339.3 127.3h.1M339.3 137.3l.1 .6M339.4 129.4l-.1 .5M339.4 126.7v.8M339.5 126.7l.1 .4M339.5 126.7l.1 .4zM339.6 127.3l.3 .4M339.6 126.6v.7M339.6 127.3h.5M339.6 127.3l-.2 .2M339.8 127.3l.2 .4M340 130.6v6"/>
<path d="M340 136.6h-.9v.2M340 136.6l.1 .1M340.1 130.6v1.4h1.3v3.3h-1.3v1.4M340.1 130.6h-.1M340.1 127v.5M340.2 132h.1M340.2 135.2v.1M340.5 129.4v.5M340.5 137.3v.6M340.5 129.8h.3M340.5 137.5h1.4M340.5 137.5h.3"/>
<path d="M340.5 137.4h.3M340.6 129.4v.2M340.8 129.8v.1M340.8 137.3v.1M340.8 132v.6h.5M341 134.4h.2M341 132.6v2M341 133.2h.2M341 133.4h.2M341.1 132.6v.6M341.1 133.4v1M341.1 132.8h.1"/>
<path d="M341.1 133.8h.1M341.1 134.1h.1M341.1 129.4v.1h.8M341.2 129.6h.1M341.2 132.6v2M341.3 134.6h-.5v.6M341.5 129.5v.1M341.6 129.6v.5h.3M341.6 129.8l.1 .3M341.6 129.8h.3M341.7 131h.1M341.7 137.3h.2"/>
<path d="M341.7 130h.2M341.7 137.1l-.1 .3M341.7 129.4h.2M341.7 131v.2M341.7 136v.3M341.7 136.2h.2M341.7 131.1h.2M341.7 131h.2M341.7 129.8v.2M341.7 137.3v.2M341.8 131.2v4.8h-.2v.3h.3M341.8 134.9h.1"/>
<path d="M341.8 133h.1M341.8 136h.1M341.8 134.4h.1M341.8 134.7h.1M341.8 132.8h.1M341.8 132.5h.1M341.8 133.2h.1M341.8 133.4h.1M341.8 131.9h.1M341.8 132.2h.1M341.8 135.7h.1M341.8 135.3h.1"/>
<path d="M341.8 135.1h.1M341.8 133.8h.1M341.8 134.1h.1M341.8 131.3h.1M341.8 131.5h.1M341.8 133.5h.1M341.8 135.5h.1M341.9 135.7h.1M341.9 137.1h-.3v.4M341.9 130.9l-.3 .1v.2h.3M341.9 136.3h.1M341.9 130.1l.1 .1"/>
<path d="M341.9 137.1v.8v-.3l-.7-.1M341.9 137.3v.2h-.3M341.9 129.6h-1.4M341.9 130.9h.1M341.9 129.4v.7M341.9 130.9v5.4M342 137.1h-.1M344 139.3l-.1 .2 .1 .3M344 138.9h.5v.4l.5 .1v.4h-.5v.5h-.5v-.5h-.5l.1-.5h.4zM344 139.9l.2 .1 .3-.1M344 139.3l.2-.1 .3 .1M344.6 139.3l.1 .2-.1 .3"/>
<path d="M346.3 139.6a1.99 1.99 0 0 1-2 2M346.3 139.6a1.93 1.93 0 0 1-2 2M347.1 134.9h1.6M348.7 134.9v14.3h-2.4v-7.7M92.2 141.6h11.3M174.8 142.4h.1M177.8 141.6h54M179.4 141.6v5.2a2.39 2.39 0 0 0 2.4 2.4h46a2.39 2.39 0 0 0 2.4-2.4v-5.2M234.8 142.4h.1M333 141.6h11.3M167 192.2l.1 .1M167.1 189.6v2.7"/>
<path d="M167.1 192.3h.3M167.1 189.6h.3M167.1 189.6l-.1 .1M167.4 189.6v2.7M167.4 192.3l.2 .2M167.5 189.5l.1 1M167.5 189.5l.1 .1M167.5 189.5l-.1 .1M167.6 189.6h.1M167.6 189.6l.1 2.7M167.6 190.5v1M167.6 191.5v1"/>
<path d="M167.6 189.6l.3 2.7h-.2M167.6 192.5h.1M167.7 189.4l-.1 .2M167.7 192.3l-.1 .2M167.7 189.4l.1 .9M167.7 189.4h.1M167.8 192.3l.1 .2M167.8 189.4l.1 .2M167.8 190.3l.1 1.4M167.8 189.4l.1 .9M167.8 190.3h.1M167.9 191.7v.8"/>
<path d="M167.9 190.3l.1 1.4M167.9 191.7h.1M167.9 189.6h.1M167.9 189.6l.2 2.7M168 191.7v.8M168 192.5h.1M168 189.6l.2 2.7M168 189.6h.1M168.1 189.4l-.1 .2M168.1 192.3l-.1 .2M168.1 192.3h.1M168.1 189.4l.1 .9"/>
<path d="M168.1 189.4h.1M168.2 192.3l.1 .2 .2-.2M168.2 189.4l.1 .2M168.2 190.3v1.4M168.2 189.4l.1 .9M168.2 190.3h.1M168.2 191.7l.1 .8M168.2 191.7h.1M168.3 190.3v1.4M168.3 189.6h.1M168.3 189.6l.2 2.7M168.3 191.7l.1 .8"/>
<path d="M168.4 189.6l.2 2.7M168.5 189.4l-.1 .2M168.5 192.3h.1M168.5 189.4l.1 .9M168.5 189.4h.1M168.6 190.3v1.4M168.6 190.3h.1M168.6 192.3l.1 .2 .2-.2M168.6 189.4l.1 .2 .2-.2 .3 .2M168.6 189.4v.9M168.6 191.7l.1 .8M168.6 190.3l.1 1.4"/>
<path d="M168.6 191.7h.1M168.7 191.7l.1 .8M168.7 189.6l.2 2.7M168.8 189.6l.1 2.7 .2 .2 .2-.2M168.9 192.3h.1M168.9 189.4v.9M168.9 190.3l.1 1.4M168.9 189.4l.1 .9M168.9 190.3h.1M169 192.3h.1M169 191.7l.1 .8M169 190.3l.2 .6-.1 .8"/>
<path d="M169 191.7h.1M169.1 189.6l.1 2.7M169.1 191.7l.1 .8M169.2 189.6l.1 2.7M169.2 189.6h.1M169.2 192.3h.1M169.3 189.4v.9M169.3 192.3l.1 .2 .2-.2M169.3 189.4l-.1 .2M169.3 189.4l.3 2.9M169.3 190.3l.1 1.4M169.3 189.4l.1 .9"/>
<path d="M169.3 190.3h.1M169.4 191.7v.8M169.4 191.7h.1M169.4 190.3v1.4M169.4 189.6l.3 2.7M169.4 191.7l.1 .8M169.6 189.4l-.1 .2M169.6 192.3h.1M169.6 189.4l.1 .9M169.6 189.4h.1M169.7 190.3l-.1 .7 .2 .7M169.7 190.3h.1"/>
<path d="M169.7 192.3l.1 .2 .2-.2M169.7 189.4l.3 2.9M169.7 189.4l.1 .9M169.8 190.3v1.4M169.8 191.7v.8M169.8 191.7h.1M169.8 189.6h.1M169.8 191.7l.1 .8M169.9 189.6l.2 2.7M170 189.4l-.1 .2M170 192.3h.1M170 189.4l.1 .9"/>
<path d="M170 189.4h.1M170.1 189.4l.1 .2 .2-.2M170.1 192.3l.2 .2M170.1 189.4v.9M170.1 190.3v1.4M170.1 190.3h.1M170.1 191.7l.1 .8M170.1 191.7h.1M170.1 190.3l.1 1.4M170.2 189.6l.2 2.7M170.2 191.7l.1 .8M170.3 189.6l.2 2.7"/>
<path d="M170.4 192.3l-.1 .2M170.4 192.3h.1M170.4 189.4l.1 .9M170.4 189.4h.1M170.5 192.3l.1 .2 .1-.2M170.5 189.4l.1 .2M170.5 189.4v.9M170.5 190.3v1.4M170.5 190.3h.1M170.5 191.7l.1 .8M170.5 191.7h.1M170.5 190.3l.1 1.4"/>
<path d="M170.6 189.6h.1M170.6 191.7v.8M170.6 189.6l.1 2.7M170.6 189.6l.3 2.7M170.7 189.4l-.1 .2M170.7 192.3h.2M170.7 189.4l.1 .9M170.7 189.4h.1M170.8 190.3l.1 1.4M170.8 190.3h.1M170.9 192.3l.1 .2 .1-.2M170.9 189.4v.2"/>
<path d="M170.9 189.4v.9M170.9 190.3l.1 1.4M170.9 191.7v.8M170.9 191.7h.1M170.9 189.6h.1M170.9 189.6l.2 2.7M171 191.7v.8M171 189.6l.2 2.7M171.1 192.3h.1M171.1 189.4l.1 .9M171.2 192.3l.1 .2M171.2 189.4l-.2 .2"/>
<path d="M171.2 189.4l.2 .2M171.2 190.3v1.4M171.2 189.4l.1 .9M171.2 190.3h.1M171.2 191.7l.1 .8M171.2 191.7h.1M171.3 190.3v1.4M171.3 192.5h.1M171.3 189.6l.1 2.6M171.3 191.7l.1 .8M171.4 189.6v.7M171.4 189.6h.1"/>
<path d="M171.4 189.5v.1M171.4 192.4v.1M171.4 191v1.7M171.4 191l.3 1.1M171.4 192.7l.3 .6M171.4 189.2v1.8M171.4 189.2l.3 .6M171.7 192.1l-.3 .6M171.7 188.6l-.3 .6M171.7 189.8l-.3 1.2M171.7 189.8h.4M171.7 192.1h.4"/>
<path d="M171.7 193.3h.4M171.7 188.6h.4M172.1 189.8l.2 1.2M172.1 192.1a.99 .99 0 0 1 0 1.2M172.1 188.6a1.05 1.05 0 0 1 0 1.2M172.1 188.6l.2 .3M172.3 188.4h.2v5.1h-.2zM172.3 191l-.2 1.1M172.3 193l-.2 .3M172.5 192.9h.1M172.5 190.8v.4M172.5 189v.3"/>
<path d="M172.5 191.1v.1M172.5 191.3h.1M172.5 191.2l.1 .1M172.5 190.1l.1 .2-.1 .2M172.5 192.1l.1 .1-.1 .2M172.5 189.2l.1 .3-.1 .2M172.5 192.5l.1 .1-.1 .3M172.5 189.6l.1 .7M172.6 192.3l-.1 .2M172.6 190.4l.1 1.9M172.6 192.4l-.1 .2M172.6 192.3h.1"/>
<path d="M172.6 189.4l.1 .9M172.6 191.3v.9M172.6 192.2v.1M172.7 190.3l.1 1.4M172.7 190.3h.1M172.7 192.3l.1 .2 .2-.2M172.7 189.4l.1 .2M172.7 189.4l.1 .9M172.7 189.4l-.1 .1M172.8 191.7v.8M172.8 190.3v1.4M172.8 191.7h.1"/>
<path d="M172.8 191.7l.1 .8M172.8 189.6l.2 2.7M172.9 189.6l.2 2.7M173 192.3h.1M173 189.4l.1 .9M173.1 192.3l.2 .2M173.1 189.4l-.3 .2M173.1 189.4l.2 .2M173.1 190.3v1.4M173.1 189.4v.9M173.1 190.3h.1M173.1 191.7l.1 .8a.9 .9 0 0 0 .1 1.3"/>
<path d="M173.1 190.3l.2 .6M173.1 191.7h.1M173.2 189.6l.1 1.2M173.2 191.7l.1 .8M173.3 191.1l-.1 .6M174.8 199.3h.1M174.8 182.5h.1M174.8 182.5l1.1 .1 1.9 .4v15.8l-1.9 .4-1.1 .1M174.8 182.5l-1.1 .3a.42 .42 0 0 0-.4 .6v15a.51 .51 0 0 0 0 .5 .51 .51 0 0 0 .5 .2l1 .2M177.8 198.5h1.6M177.8 183.3h54M179.4 198.5v2.4h50.8v-2.4"/>
<path d="M179.4 198.5h50.8M188.8 183.2h25.4zM230.2 198.5h1.6M234.8 182.5h.1M234.8 199.3h.1M234.8 182.5l-1.2 .1-1.8 .4v15.8l1.8 .4 1.2 .1M234.8 182.5l1.1 .3a.42 .42 0 0 1 .4 .6v15a.51 .51 0 0 1-.1 .5 .51 .51 0 0 1-.5 .2l-.9 .2M236.3 189.6l1.9 .1v4.4l-1.9 .1M236.3 185.9h.4M236.7 185.9v3.7M236.7 185.9l1 1v2.7"/>
<circle cx="92.2" cy="92.1" r="1.38"/>
<circle cx="92.2" cy="92.1" r="1.46"/>
<circle cx="95.6" cy="96" r="1"/>
<circle cx="95.6" cy="96" r=".75"/>
<circle cx="95.6" cy="98.7" r=".99"/>
<circle cx="95.6" cy="98.7" r=".75"/>
<circle cx="103.4" cy="92.1" r="1.38"/>
<circle cx="103.4" cy="92.1" r="1.46"/>
<circle cx="182.5" cy="86" r="1.29"/>
<circle cx="227" cy="86" r="1.29"/>
<circle cx="333" cy="92.1" r="1.46"/>
<circle cx="333" cy="92.1" r="1.37"/>
<circle cx="340.1" cy="98.3" r=".87"/>
<circle cx="340.1" cy="98.3" r=".76"/>
<circle cx="344.3" cy="92.1" r="1.37"/>
<circle cx="344.3" cy="92.1" r="1.45"/>
<circle cx="336.1" cy="103.7" r=".24"/>
<circle cx="336.9" cy="103.7" r="2.25"/>
<circle cx="336.9" cy="103.7" r="3.2"/>
<circle cx="337.6" cy="103.7" r=".25"/>
<circle cx="338.9" cy="119.6" r=".16"/>
<circle cx="338.9" cy="118.2" r=".16"/>
<circle cx="339.6" cy="114.7" r=".57"/>
<circle cx="339.6" cy="114.6" r=".77"/>
<circle cx="340.3" cy="118.9" r=".15"/>
<circle cx="92.2" cy="139.6" r="1.38"/>
<circle cx="92.2" cy="139.6" r="1.46"/>
<circle cx="97.8" cy="128.2" r="1.16"/>
<circle cx="97.8" cy="128.2" r="2.54"/>
<circle cx="97.8" cy="128.2" r="1.33"/>
<circle cx="97.8" cy="120.7" r="1.34"/>
<circle cx="97.8" cy="120.7" r="1.03"/>
<circle cx="97.8" cy="128.2" r="1.2"/>
<circle cx="97.8" cy="120.7" r="1.2"/>
<circle cx="97.8" cy="120.7" r="1.17"/>
<circle cx="97.8" cy="128.2" r="1.28"/>
<circle cx="97.8" cy="120.7" r="2.54"/>
<circle cx="97.8" cy="120.7" r="1.08"/>
<circle cx="97.8" cy="128.2" r="1.08"/>
<circle cx="97.8" cy="128.2" r="1.04"/>
<circle cx="97.8" cy="120.7" r="1.29"/>
<circle cx="103.4" cy="139.6" r="1.38"/>
<circle cx="103.5" cy="139.6" r="1.46"/>
<circle cx="333" cy="139.6" r="1.37"/>
<circle cx="333" cy="139.6" r="1.45"/>
<circle cx="338.9" cy="122.3" r=".15"/>
<circle cx="338.9" cy="121" r=".15"/>
<circle cx="338.9" cy="123.7" r=".16"/>
<circle cx="339.6" cy="127.2" r=".57"/>
<circle cx="339.6" cy="127.1" r=".76"/>
<circle cx="340.3" cy="123" r=".15"/>
<circle cx="340.3" cy="120.3" r=".15"/>
<circle cx="340.3" cy="121.7" r=".16"/>
<circle cx="344.3" cy="139.6" r="1.37"/>
<circle cx="344.3" cy="139.6" r="1.45"/>
<circle cx="182.5" cy="145.7" r="1.29"/>
<circle cx="204.8" cy="145.7" r="1.58"/>
<circle cx="227" cy="145.7" r="1.29"/>
</g>
<text font-size="4.7" x="361.3" y="241.3">ANELLO PHOTONICS</text>
<g font-size="4.2">
<text x="25.7" y="31.4">NOTES, UNLESS OTHERWISE SPECIFIED:</text>
<text x="25.7" y="35.5">1.</text>
<text x="35.7" y="35.5">ALL DIMENSIONS ARE IN INCHES</text>
<text x="25.7" y="39.7">2.</text>
<text x="35.7" y="39.7">WEIGHT: 1.2LBS</text>
<text x="199.9" y="62.1">4.00</text>
<text x="251" y="65.3">4X</text>
<text x="263" y="65.3">.20 THRU ALL</text>
<text x="127.3" y="68.1">2X</text>
<text x="139.4" y="68.1">.25 THRU ALL</text>
<text x="199.9" y="68.1">3.50</text>
<text x="373.2" y="73.4">1</text>
<text x="374.1" y="94.9">2</text>
<text x="269.7" y="111.4">5.25</text>
<text x="55.5" y="118.2">5</text>
<text x="257.3" y="116.7">4.70</text>
<text x="313.9" y="117.4">4.18</text>
<text x="374.1" y="123.9">3</text>
<text x="374.1" y="150.1">4</text>
<text x="262.1" y="191.8">1.45</text>
<text x="330.1" y="201.1">CABLE DESCRIPTION</text>
<text x="303.5" y="208.3">#</text>
<text x="340.2" y="208.3">DESC</text>
<text x="377.8" y="208.3">CONNECTOR</text>
<text x="303.6" y="213.4">1</text>
<text x="337.9" y="213.4">POWER</text>
<text x="372.3" y="213.4">LEMO HGG.0B.302</text>
<text x="303.6" y="218.5">2</text>
<text x="339.4" y="218.5">USB-C</text>
<text x="303.6" y="223.6">3</text>
<text x="340.6" y="223.6">CAN</text>
<text x="383.9" y="223.6">DSUB-9</text>
<text x="303.6" y="228.7">4</text>
<text x="303.6" y="233.8">5</text>
<text x="335.6" y="233.8">ANTENNA</text>
<text x="336" y="228.7">ETHERNET</text>
<text x="386.5" y="233.8">SMA</text>
<text x="351.3" y="253.3">Specification Control Drawing</text>
<text x="374.3" y="258.2">IMU-A1</text>
<text x="352" y="265.2">B</text>
<text x="372.1" y="265.2">01000003</text>
<text x="409.7" y="265.2">1</text>
</g>
<g font-size="3.2">
<text x="38.3" y="6.7">8</text>
<text x="90.2" y="6.7">7</text>
<text x="139.7" y="6.5">6</text>
<text x="190" y="6.5">5</text>
<text x="240.4" y="6.5">4</text>
<text x="290.4" y="6.7">3</text>
<text x="340.4" y="6.5">2</text>
<text x="391.9" y="6.7">1</text>
<text x="10.9" y="41.6">D</text>
<text x="418.9" y="40.7">D</text>
<text x="10.9" y="106.3">C</text>
<text x="418.4" y="106.4">C</text>
<text x="10.8" y="170.2">B</text>
<text x="419.4" y="170.6">B</text>
<text x="10.8" y="237.2">A</text>
<text x="418.6" y="236.8">A</text>
<text x="38.8" y="273.8">8</text>
<text x="90.4" y="273.8">7</text>
<text x="140.2" y="273.8">6</text>
<text x="190.1" y="273.9">5</text>
<text x="289" y="273.9">3</text>
<text x="339.1" y="273.8">2</text>
<text x="391.4" y="274.1">1</text>
</g>
<g font-size="2.8">
<text x="254.6" y="16.7">ZONE</text>
<text x="268.2" y="16.7">REV.</text>
<text x="308" y="16.7">DESCRIPTION</text>
<text x="327.6" y="12.3">REVISIONS</text>
<text x="366.8" y="16.7">DATE</text>
<text x="393.1" y="16.7">APPROVED</text>
<text x="270.4" y="23.1">1</text>
<text x="307.6" y="23.1">Initial Release</text>
<text x="363.5" y="23.1">3/17/2021</text>
</g>
<g font-size="2.5">
<text x="16.5" y="13.1">THE INFORMATION IN THIS DRAWING IS THE SOLE PROPERTY OF</text>
<text x="16.5" y="15.5">ANELLO PHOTONICS LLC, ANY REPRODUCTION IN PART OR WHOLE WITHOUT</text>
<text x="16.5" y="18">THE WRITTEN PERMISSION OF ANELLO PHOTONICS LLC, IS PROHIBITED</text>
<text x="320.6" y="249.4">T. Kridl</text>
<text x="337.6" y="249.4">3/16/21</text>
</g>
<g font-size="2.1">
<text x="322.7" y="239.2">GENERATED DRAWING</text>
<text x="327.3" y="237">SOLIDWORKS</text>
<text x="320" y="241.3">DO NOT MANUALLY UPDATE</text>
<text x="320.8" y="244.7">APPROVALS</text>
<text x="339.4" y="244.6">DATE</text>
<text x="350.8" y="246.4">TITLE:</text>
<text x="351.1" y="261.5">SIZE</text>
<text x="356.7" y="261.7">DWG. NO.</text>
<text x="404.4" y="261.7">REV</text>
<text x="288.2" y="268.2">DO NOT SCALE DRAWING</text>
<text x="353.2" y="268.6">SCALE: 1:2</text>
<text x="395.9" y="268.7">SHEET 1 OF 1</text>
</g>
<g font-size="2">
<text x="285" y="254.6">MATERIAL</text>
<text x="284.9" y="261.2">FINISH</text>
</g>
<g font-size="1.8">
<text x="289" y="236.8">UNLESS OTHERWISE SPECIFIED</text>
<text x="289" y="238.6">DIMENSIONS ARE IN DECIMAL</text>
<text x="289" y="240.4">INCHES AND (METRIC)</text>
</g>
<g font-size="1.4">
<text x="285.1" y="243.4">TOLERANCES ARE:</text>
<text x="285.8" y="245.3">DECIMAL</text>
<text x="306.5" y="245.3">ANGLES</text>
<text x="285.9" y="249.4">.XXX</text>
<text x="286.7" y="247.2">.XX</text>
<text x="290.6" y="247.2">.01 (0.25)</text>
<text x="290.7" y="249.4">.005 (0.127)</text>
<text x="308.2" y="247.2">N/A</text>
<text x="319.8" y="246.8">DWN</text>
<text x="319.6" y="255">CHKD</text>
<text x="319.9" y="259.7">QC</text>
<text x="319.7" y="265.4">CHKD</text>
</g>
</svg>
